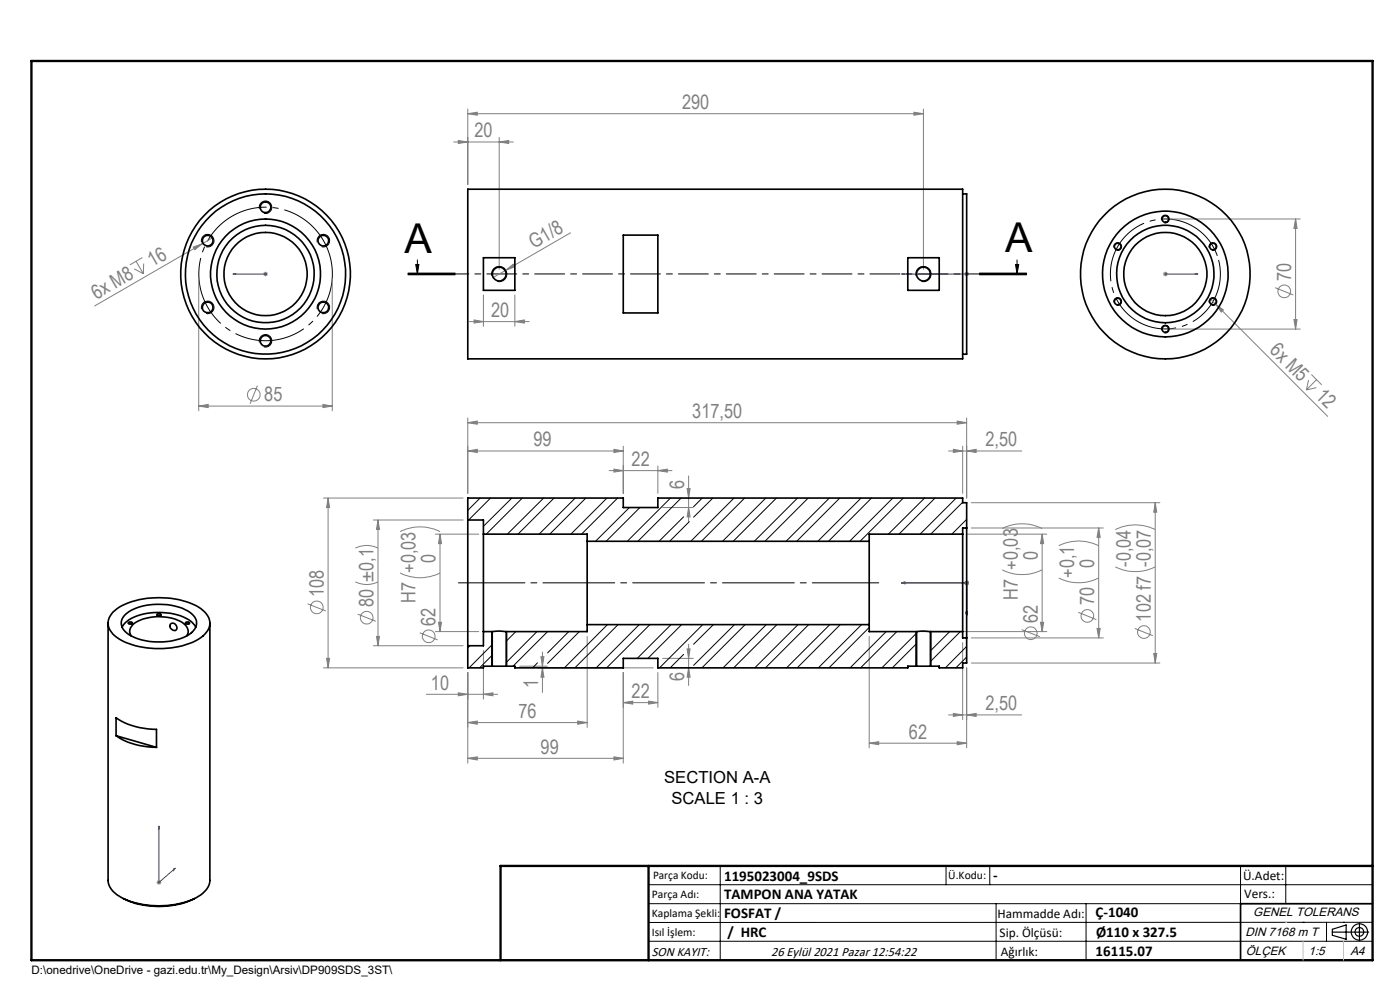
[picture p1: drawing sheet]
<svg xmlns="http://www.w3.org/2000/svg" width="297mm" height="210mm" viewBox="0 0 297 210" stroke-linecap="round" stroke-linejoin="round" font-family="sans-serif">
<g fill="none" stroke="#808080" stroke-width=".21">
<path d="M96.2 30.1h12.7M97.2 29.8l2 .3-2 .3zM99.2 24.1l2-.3v.6zM99.2 23.1v16M99.2 24.1h96.7M105.9 30.1l2-.3v.6zM105.9 29.1v28M193.9 23.8l2 .3-2 .3zM195.9 23.1v34M28.5 57l1.9 1.1M28.9 55.4l1.5 2.7M30.2 54.6l-2.6 1.6"/>
<path d="M30.5 55.9l-.1 2.2M41 52.4l1.9-.7-1.6 1.3zM42.2 59.1v28M42.9 51.7l-22.8 13.2M45.2 50.4l-2.3 1.3M55.8 58.1h1M56 57.8l.7 .7M56.3 57.6v1M56.7 57.8l-.7 .7M70.5 59.1v28M107.3 57.3l1.6-1.3 .3 .6zM107.3 57.3l-2.8 1.6"/>
<path d="M121 49.4l-13.7 7.9M204.6 58.1h1M204.7 57.8l.7 .7M205.1 57.6v1M205.4 57.8l-.7 .7M246.7 58.1h1M246.9 57.8l.7 .7M247.2 57.6v1M247.6 57.8l-.7 .7M248.2 46.5h27.6M274.8 46.5l.4 2h-.7zM274.8 46.5v23.3"/>
<path d="M99.6 68.2h12.7M100.6 67.9l2 .3-2 .3zM102.6 62.6v6.6M109.2 68.2l2-.3v.6zM109.2 62.6v6.6M248.2 69.8h27.6M256.7 63.4l1.2 1.1M257.9 64.5l1.6 1.2-.4 .5zM257.9 64.5l23.8 23.8M270.5 61l3.9 1.6M274.5 67.8h.7l-.4 2zM278.2 79.4l2.2 2.2"/>
<path d="M42.2 86.1l2-.3v.7zM42.2 86.1h28.3M54.6 81.8l-1.5 3.8M68.5 85.8l2 .3-2 .4zM99.2 89.7l2-.4v.7zM99.2 88.6v16.1M99.2 89.7h105.9M99.2 95.7l2-.4v.7zM99.2 95.7h33M129.2 99.8h13.4M130.2 95.3l2 .4-2 .3zM130.2 99.5l2 .3-2 .3z"/>
<path d="M132.2 94.6v10.1M139.6 99.8l2-.3v.6zM139.6 98.8v5.9M201.2 95.7h15.5M202.2 95.3l2 .4-2 .3zM203.1 89.3l2 .4-2 .3zM204.2 94.6v10.1M205.1 95.7l2-.4v.7zM205.1 88.6v17M277.6 80.6l-.5 2.1M279.3 82.2l-2.2 .5M279.3 80.5l-2.2 2.2"/>
<path d="M68.6 105.6h29.6M69.6 105.6v36.1M69.6 105.6l.3 2.1h-.6zM75.4 116.3l.3-.2a5.3 5.3 0 0 1 4.5 .2M79.2 110.3h19M80.2 110.3v26.7M80.2 110.3l.3 2h-.6zM84.9 112.8a9.3 9.3 0 0 1 8.4 0M92.4 113.3h9.2M93.3 113.3v20.7M93.3 113.3l.4 2h-.7zM140.6 107.7h6.5"/>
<path d="M145.8 103.6h.6l-.3 2zM146.1 101v9.7M146.1 107.7l.3 1.9h-.6zM205.2 113.3h16.9M206.1 106.6h40M206.1 112h28M212.6 112.1a9.6 9.6 0 0 1 8.5 0M221.1 113.3v20.7M221.1 113.3l.3 2h-.7zM224.6 115.8a9.3 9.3 0 0 1 8.5 0M233.1 112v23.3M233.1 112l.3 2h-.7z"/>
<path d="M236.6 112.4a9.3 9.3 0 0 1 8.5 0M245.1 106.6v34M245.1 106.6l.3 2h-.6zM65.3 128.1l3.8 1.5M69.3 139.7h.6l-.3 2zM75.4 123.4l.3 .2a5.3 5.3 0 0 0 4.5-.2M75.9 130.3l3.8 1.5M79.2 137h19M79.9 135h.6l-.3 2zM84.9 121.5a9.3 9.3 0 0 0 8.4 0M89 134.2l3.9 1.5M92.4 134h9.2"/>
<path d="M93 132h.7l-.4 2zM102.6 138v10.3M114.8 139.3h.6l-.3 2zM115.1 138.3v8.6M124.6 135v19.3M140.6 139.7h6.5M145.8 137.6h.6l-.3 2.1zM146.1 136.7v8.7M184.4 135v23.6M195.4 134h26.7M204.2 136.3v16.3M204.6 123.6h1"/>
<path d="M204.7 123.3l.7 .7M205.1 123.1v1M205.4 123.3l-.7 .7M206.1 135.3h28M212.6 120.9a9.6 9.6 0 0 0 8.5 0M216.7 133.6l3.9 1.5M220.7 132h.7l-.3 2zM224.6 122.6a9.6 9.6 0 0 0 8.5 0M228.7 129.9l3.9 1.5M232.7 133.3h.7l-.3 2zM236.6 120.3a9.6 9.6 0 0 0 8.5 0M240.7 133.3l3.9 1.6"/>
<path d="M244.8 138.6h.6l-.3 2zM68.6 141.7h29.6M90.5 147.3h15.1M97.2 147l2 .3-2 .3zM99.2 153.3l2-.3v.6zM99.2 142.7v19.2M99.2 153.3h25.4M102.6 147.3l2-.3v.6zM110.2 141.3h5.9M114.1 141.7h24.5M115.1 141.7l.3 1.9h-.6zM122.6 153l2 .3-2 .3z"/>
<path d="M132.2 149l2-.3v.7zM132.2 142.7v19.2M132.2 149h7.4M137.6 148.7l2 .3-2 .4zM139.6 142.7v7.3M146.1 141.7l.3 1.9h-.6zM184.4 157.6l2-.3v.7zM184.4 157.6h20.7M201.2 151.7h15.5M202.2 151.3l2 .4-2 .3zM203.1 157.3l2 .3-2 .4zM205.1 151.7l2-.4v.7z"/>
<path d="M205.1 141.7v16.9M206.1 140.6h40M99.2 160.9l2-.4v.7zM99.2 160.9h33M130.2 160.5l2 .4-2 .3zM33.2 187.2h1M33.4 186.8l.7 .7M33.7 186.7v1M34.1 186.8l-.7 .7"/>
<circle cx="272.5" cy="61.8" r="1.34"/>
<circle cx="53.8" cy="83.7" r="1.34"/>
<circle cx="67.2" cy="128.8" r="1.34"/>
<circle cx="77.8" cy="131" r="1.34"/>
<circle cx="90.9" cy="135" r="1.34"/>
<circle cx="218.7" cy="134.3" r="1.34"/>
<circle cx="230.7" cy="130.7" r="1.34"/>
<circle cx="242.7" cy="134.1" r="1.34"/>
</g>
<g fill="none" stroke="#000" stroke-width=".21">
<path d="M42.8 51.4a1.35 1.35 0 0 1 1.1-1.7 1.35 1.35 0 0 1 1.5 1.5 1.35 1.35 0 0 1-1.7 1.1M46.1 56.5v.1M46.1 59.6v.2M55 44.3a1.33 1.33 0 0 1 1.2-1.7 1.33 1.33 0 0 1 1.4 1.5 1.33 1.33 0 0 1-1.6 1.2M67.3 51.4a1.34 1.34 0 0 1 1.2-1.7 1.34 1.34 0 0 1 1.4 1.5 1.34 1.34 0 0 1-1.6 1.1M86.6 58.3h10zM86.6 58.1h10M86.6 57.9h10M88.2 56.1h.7l-.4 2zM88.5 55.1v3M104.4 58.6a1.62 1.62 0 0 1 1.4-2.1 1.62 1.62 0 0 1 1.7 1.8 1.62 1.62 0 0 1-2 1.4M194.3 58.6a1.62 1.62 0 0 1 1.5-2.1 1.62 1.62 0 0 1 1.7 1.8 1.62 1.62 0 0 1-2 1.4"/>
<path d="M207.8 58.1h10M207.8 57.9h10M207.8 58.3h10M215.4 56.1h.7l-.3 2zM215.8 55.1v3M236.3 52.5a.82 .82 0 0 1 .7-1 .82 .82 0 0 1 .9 .8 .82 .82 0 0 1-1 .8M246.4 46.7a.84 .84 0 0 1 .8-1.1 .84 .84 0 0 1 .9 1 .84 .84 0 0 1-1.1 .7M256.5 52.5a.82 .82 0 0 1 .7-1 .82 .82 0 0 1 .9 .8 .82 .82 0 0 1-1 .8M257.5 56.5v.1M257.5 59.6v.2M42.8 65.6a1.34 1.34 0 0 1 1.1-1.7 1.34 1.34 0 0 1 1.5 1.4 1.34 1.34 0 0 1-1.7 1.2M55 72.6a1.33 1.33 0 0 1 1.2-1.6 1.33 1.33 0 0 1 1.4 1.4 1.33 1.33 0 0 1-1.6 1.2"/>
<path d="M67.3 65.6a1.33 1.33 0 0 1 1.1-1.7 1.33 1.33 0 0 1 1.5 1.4 1.33 1.33 0 0 1-1.6 1.2M236.3 64.2a.83 .83 0 0 1 .7-1.1 .83 .83 0 0 1 .9 .9 .83 .83 0 0 1-1 .8M246.4 70a.83 .83 0 0 1 .7-1 .83 .83 0 0 1 .9 .9 .83 .83 0 0 1-1 .7M256.5 64.2a.83 .83 0 0 1 .7-1.1 .83 .83 0 0 1 .9 .9 .83 .83 0 0 1-1 .8M27.2 132a.46 .46 0 0 1 .5-.2 .46 .46 0 0 1 .4 .5 .46 .46 0 0 1-.5 .2 .46 .46 0 0 1-.4-.5zM33.3 130.3a.52 .52 0 0 1 .5-.2 .52 .52 0 0 1 .4 .4 .51 .51 0 0 1-.5 .2 .51 .51 0 0 1-.4-.4zM39.4 132h.8a.47 .47 0 0 1-.4 .4 .47 .47 0 0 1-.5-.3zM104.3 134v7.3M107.5 134v7.3M194.3 134v7.3M197.5 134v7.3M137.6 187.7h153.6"/>
<path d="M137.6 191.7h153.6M137.6 199.7h153.6M152.8 183.7v20M200.7 183.7v4M210 183.7v4M211.3 191.7v12M230.4 191.7v12M263.2 183.7v20M272.8 183.7v8M276.4 195.6h.1M281.4 195.6v4.1M285 195.6h.1"/>
<path d="M291.2 195.6l-153.6 .1"/>
</g>
<path d="M69.9 54a14.2 14.2 0 0 0-23.7-5.8 14.2 14.2 0 0 0 6.3 23.5 14.2 14.2 0 0 0 17.7-16.7l-.3-1" fill="none" stroke="#000" stroke-width=".21" stroke-dasharray="15.2 1.3 1.3 1.3" stroke-dashoffset="1.2" stroke-linecap="butt"/>
<path d="M258.4 54.7a11.7 11.7 0 0 0-19.5-4.8 11.7 11.7 0 0 0 5.1 19.4 11.7 11.7 0 0 0 14.6-13.7l-.2-.9" fill="none" stroke="#000" stroke-width=".21" stroke-dasharray="15.2 1.3 1.3 1.3" stroke-dashoffset="-.5" stroke-linecap="butt"/>
<g fill="none" stroke="#000" stroke-width=".25">
<path d="M282.6 197.7h7.8M282.6 197.1l3-.9v3l-3-.8zM288.4 195.8v3.8M106.2 203.7h185"/>
<circle cx="288.4" cy="197.7" r="1.74"/>
<circle cx="288.4" cy="197.7" r=".93"/>
</g>
<g fill="none" stroke="#00f" stroke-width=".21">
<path d="M49.4 58.1h6.9M49.4 58.1h.7h-.7M56.2 58.1h.3zM56.3 58.1h.1M191.2 58.1h13.9M191.2 58.1h.7h-.7M204.9 58.1h.3zM205.1 58.1h.1M247.1 58.1h.3zM247.2 58.1h.1M247.2 58.1h6.9M254.1 58.1h-.7h.7"/>
<path d="M191.2 123.6l.7-.1v.3zM191.2 123.6h13.9v7M204.9 129.8h.3l-.1 .8zM33.7 175.2v12l3.5-3M33.7 175.2l.1 .5-.2 .2zM36.8 184.3l.4-.1-.4 .4z"/>
</g>
<path d="M97.3 123.6h89.1" fill="none" stroke="#000" stroke-width=".21" stroke-dasharray="15.2 1.3 1.3 1.3" stroke-dashoffset="1.1"/>
<path d="M217.8 58.1h-131.2" fill="none" stroke="#000" stroke-width=".21" stroke-dasharray="6.3 1.3 1.3 1.3" stroke-dashoffset="3.6"/>
<path d="M291.2 191.7h-28v12" fill="none" stroke="#000" stroke-width=".35"/>
<path d="M6.7 12.9h284.5v190.8h-284.5zM137.6 183.7v20M291.2 183.7h-185v20" fill="none" stroke="#000" stroke-width=".5"/>
<path d="M276.4 199.7v4M285 199.7v4" fill="none" stroke="#c0c0c0" stroke-width=".21"/>
<path d="M272.8 195.6h.1" fill="none" stroke="#c0c0c0" stroke-width=".25"/>
<path d="M215.4 56.1h.7l-.3 2zM88.2 56.1h.7l-.4 2z" fill="#000"/>
<g fill="#808080">
<path d="M42.2 86.1l2-.3v.7zM68.5 85.8l2 .3-2 .4z"/>
<path d="M274.5 67.8h.7l-.4 2zM274.8 46.5l.4 2h-.7z"/>
</g>
<g fill="#00f">
<path d="M253.4 58.1h.7zM247.1 58.1h.3z"/>
<path d="M204.9 129.8l.2 .8 .1-.8zM191.2 123.6l.7 .2v-.3zM204.9 129.8l.2 .8 .1-.8zM191.2 123.6l.7 .2v-.3z"/>
<path d="M36.8 184.3l.4-.1-.4 .4zM33.7 175.2l.1 .5-.2 .2zM204.9 58.1h.3zM191.2 58.1h.7z"/>
<path d="M49.4 58.1h.7zM56.2 58.1h.3z"/>
</g>
<g fill="#808080">
<path d="M107.3 57.3l1.6-1.3 .3 .6z"/>
<path d="M41 52.4l1.9-.7-1.6 1.3z"/>
<path d="M257.9 64.5l1.6 1.2-.4 .5z"/>
<path d="M205.1 95.7l2-.4v.7zM202.2 95.3l2 .4-2 .3zM203.1 89.3l2 .4-2 .3zM99.2 89.7l2-.4v.7zM205.1 151.7l2-.4v.7zM202.2 151.3l2 .4-2 .3zM203.1 157.3l2 .3-2 .4zM184.4 157.6l2-.3v.7zM137.6 148.7l2 .3-2 .4zM132.2 149l2-.3v.7zM130.2 160.5l2 .4-2 .3zM99.2 160.9l2-.4v.7z"/>
<path d="M109.2 68.2l2-.3v.6zM100.6 67.9l2 .3-2 .3z"/>
<path d="M97.2 29.8l2 .3-2 .3zM105.9 30.1l2-.3v.6zM99.2 24.1l2-.3v.6zM193.9 23.8l2 .3-2 .3z"/>
<path d="M244.8 138.6h.6l-.3 2zM245.1 106.6l.3 2h-.6zM146.1 107.7l.3 1.9h-.6zM145.8 103.6h.6l-.3 2zM146.1 141.7l.3 1.9h-.6zM145.8 137.6h.6l-.3 2.1z"/>
<path d="M93.3 113.3l.4 2h-.7zM93 132h.7l-.4 2zM80.2 110.3l.3 2h-.6zM79.9 135h.6l-.3 2zM69.6 105.6l.3 2.1h-.6zM69.3 139.7h.6l-.3 2zM114.8 139.3h.6l-.3 2zM115.1 141.7l.3 1.9h-.6zM221.1 113.3l.3 2h-.7zM220.7 132h.7l-.3 2zM233.1 112l.3 2h-.7zM232.7 133.3h.7l-.3 2z"/>
<path d="M97.2 147l2 .3-2 .3zM102.6 147.3l2-.3v.6zM99.2 153.3l2-.3v.6zM122.6 153l2 .3-2 .3zM99.2 95.7l2-.4v.7zM130.2 95.3l2 .4-2 .3zM130.2 99.5l2 .3-2 .3zM139.6 99.8l2-.3v.6z"/>
</g>
<g fill="none" stroke="#000" stroke-width=".35">
<path d="M99.2 40.1h105v36h-105zM102.6 54.7h6.6v6.9h-6.6zM132.2 49.9h7.4v16.5h-7.4zM192.6 54.7h6.6v6.9h-6.6zM204.2 41.1h.9v34h-.9M99.2 110.3v26.7M99.2 110.3v-4.7h33v2.1h7.4v-2.1h64.6v1h.9v5.4M99.2 110.3h3.4v3M102.6 113.3v20.7M102.6 113.3h22v1.5M124.6 114.8v17.7M124.6 114.8h59.8"/>
<path d="M184.4 114.8v17.7M204.2 113.3v20.7M204.2 113.3h-19.8v1.5M205.1 112v23.3M205.1 112h-.9v1.3M22.9 132.2v54.6a4.7 4.7 0 0 0 3 3.7 18.7 18.7 0 0 0 16.2-.4 4.3 4.3 0 0 0 2.4-3.3v-54.6M24 129.8a14.6 14.6 0 0 1 10.6-3 14.4 14.4 0 0 1 8.5 2.7 3.2 3.2 0 0 1 0 5.4 15.8 15.8 0 0 1-11.1 2.6 13.2 13.2 0 0 1-8-3 3.1 3.1 0 0 1 0-4.7zM25.9 133.1a7.2 7.2 0 0 1 5.8-3.1 12.3 12.3 0 0 1 9 2l.8 1.1M26.6 130.3a12.1 12.1 0 0 1 9.6-1.9 8.1 8.1 0 0 1 5.1 2.5 2.52 2.52 0 0 1-1 3.6 13.8 13.8 0 0 1-13 .1 2.59 2.59 0 0 1-1-3.9zM27.2 132.1a.43 .43 0 0 1 .5-.1 .43 .43 0 0 1 .3 .3l-.6 .1zM27.8 134.9a2 2 0 0 1 1.1-2.9 10.4 10.4 0 0 1 10.1 .3 1.87 1.87 0 0 1 .6 2.6M33.3 130.3a.41 .41 0 0 1 .5-.1 .41 .41 0 0 1 .3 .3 .42 .42 0 0 1-.5 .2 .42 .42 0 0 1-.3-.4z"/>
<path d="M36.2 132.4a.85 .85 0 0 1 1.1 .2 .85 .85 0 0 1-.2 1.2 .97 .97 0 0 1-.9-1.4zM39.4 132.1a.4 .4 0 0 1 .5-.2 .4 .4 0 0 1 .2 .4 .42 .42 0 0 1-.4 .1 .42 .42 0 0 1-.3-.3zM99.2 137v4.7h3.4v-.4h1.8M102.6 134h1.8M102.6 134v3h-3.4M104.4 134h3M104.4 134v7.3M107.4 134v7.3M124.6 132.5v1.5h-17.2M124.6 132.5h59.8M184.4 132.5v1.5h10.1M194.5 134h2.9"/>
<path d="M194.5 134v7.3M197.4 134h6.8M197.4 134v7.3M204.2 134v1.3h.9M205.1 135.3v5.3h-.9v1.1h-5v-.4h-1.8M24.6 156.1a15.1 15.1 0 0 0 8.6 2.4M24.6 156.1v-3.8a15.1 15.1 0 0 0 8.6 2.4v3.8M24.6 156.1l8.6 2.4M104.4 141.3h3M107.4 141.3h1.8v.4h23v-2h7.4v2h53v-.4h1.9M194.5 141.3h2.9M26.1 190.6a17.8 17.8 0 0 0 15.2 0"/>
<circle cx="44.1" cy="51.1" r="1.14"/>
<circle cx="56.3" cy="44" r="1.13"/>
<circle cx="56.3" cy="58.1" r="17"/>
<circle cx="56.3" cy="58.1" r="10.3"/>
<circle cx="56.3" cy="58.1" r="11.7"/>
<circle cx="56.3" cy="58.1" r="18"/>
<circle cx="56.3" cy="58.1" r="8.8"/>
<circle cx="68.6" cy="51" r="1.13"/>
<circle cx="105.9" cy="58.1" r="1.47"/>
<circle cx="195.9" cy="58.1" r="1.48"/>
<circle cx="237.1" cy="52.3" r=".7"/>
<circle cx="247.2" cy="58.1" r="18"/>
<circle cx="247.2" cy="58.1" r="8.8"/>
<circle cx="247.2" cy="58.1" r="10.3"/>
<circle cx="247.2" cy="46.5" r=".7"/>
<circle cx="247.2" cy="58.1" r="13.3"/>
<circle cx="257.3" cy="52.3" r=".69"/>
<circle cx="44.1" cy="65.2" r="1.14"/>
<circle cx="56.3" cy="72.3" r="1.13"/>
<circle cx="68.6" cy="65.2" r="1.13"/>
<circle cx="237.1" cy="64" r=".71"/>
<circle cx="247.2" cy="69.8" r=".7"/>
<circle cx="257.3" cy="64" r=".7"/>
</g>
<g fill="none" stroke="#000" stroke-width=".21">
<path d="M101.8 105.6l-2.6 2.7M104.1 105.6l-4.7 4.7M108.6 105.6l-6 6M110.8 105.6l-7.6 7.7M115.3 105.6l-7.7 7.7M117.5 105.6l-7.6 7.7M122 105.6l-7.6 7.7M124.3 105.6l-7.7 7.7M128.8 105.6l-7.7 7.7M131 105.6l-7.6 7.7M133.5 107.7l-7.2 7.1M135.7 107.7l-7.1 7.1"/>
<path d="M142.2 105.6l-9.1 9.2M144.5 105.6l-9.2 9.2M145 109.6l-5.2 5.2M146.2 110.7l-4.1 4.1M149 105.6l-1.9 1.9M151.2 105.6l-4.1 4.1M155.7 105.6l-9.2 9.2M158 105.6l-9.2 9.2M162.5 105.6l-9.2 9.2M164.7 105.6l-9.2 9.2M169.2 105.6l-9.2 9.2M171.4 105.6l-9.1 9.2"/>
<path d="M175.9 105.6l-9.1 9.2M178.2 105.6l-9.2 9.2M182.7 105.6l-9.2 9.2M184.9 105.6l-9.1 9.2M189.4 105.6l-9.2 9.2M191.6 105.6l-9.1 9.2M196.1 105.6l-7.6 7.7M198.4 105.6l-7.7 7.7M202.8 105.6l-7.6 7.7M204.2 106.5l-6.8 6.8M204.2 113.3h.1M205.1 110.2l-3.2 3.1"/>
<path d="M99.7 137l-.5 .4M102.7 134l-.1 .1M104.4 136.7l-4.9 5M104.4 139l-2.7 2.7M109.4 134l-2 2M113.9 134l-6.5 6.5M116.2 134l-7.4 7.3M120.7 134l-4.5 4.5M122.9 134l-6.7 6.7M128.9 132.5l-9.2 9.2M131.1 132.5l-9.1 9.2M135.6 132.5l-9.1 9.2"/>
<path d="M137.9 132.5l-9.2 9.2M142.3 132.5l-7.1 7.2M144.6 132.5l-7.2 7.2M145 138.8l-2.7 2.8M149.1 132.5l-9.2 9.2M151.3 132.5l-4.2 4.2M155.8 132.5l-8.7 8.6M158.1 132.5l-9.2 9.2M162.6 132.5l-9.2 9.2M164.8 132.5l-9.2 9.2M169.3 132.5l-9.2 9.2M171.6 132.5l-9.2 9.2"/>
<path d="M176 132.5l-9.1 9.2M178.3 132.5l-9.2 9.2M182.8 132.5l-9.2 9.2M184.4 133.1l-8.5 8.6M188 134l-7.7 7.7M190.3 134l-7.7 7.7M194.5 134.3l-7.4 7.4M194.5 136.5l-5.2 5.2M201.5 134l-4.1 4.1M203.7 134l-6.3 6.3M205.1 137.1l-4.5 4.6M205.1 139.4l-2.3 2.3"/>
<path d="M114 140.6l-1 1.1M194.5 141l-.4 .3"/>
</g>
<g font-size="8.7">
<text x="85.8" y="53.6">A</text>
<text x="213.2" y="53.4">A</text>
</g>
<g font-size="4.2" fill="#808080">
<text x="144.7" y="23.2">290</text>
<text x="100.7" y="29.2">20</text>
<text x="113.3" y="52.8" transform="rotate(-30 113.3 52.8)">G1/8</text>
<text x="32.4" y="56.7" transform="rotate(-30 32.4 56.7)">16</text>
<text x="273.9" y="59.6" transform="rotate(-90 273.9 59.6)">70</text>
<text x="20.5" y="63.6" transform="rotate(-30 20.5 63.6)">6x M8</text>
<text x="104.2" y="67.2">20</text>
<text x="269.2" y="74.5" transform="rotate(45 269.2 74.5)">6x M5</text>
<text x="56.1" y="85.2">85</text>
<text x="146.9" y="88.7">317,50</text>
<text x="278.9" y="84.2" transform="rotate(45 278.9 84.2)">12</text>
<text x="113.2" y="94.7">99</text>
<text x="209.1" y="94.7">2,50</text>
<text x="134" y="98.9">22</text>
<text x="145.2" y="103.8" transform="rotate(-90 145.2 103.8)">6</text>
<text x="92.4" y="119.5" transform="rotate(-90 92.4 119.5)">0</text>
<text x="220.1" y="118.8" transform="rotate(-90 220.1 118.8)">0</text>
<text x="227.9" y="122.6" transform="rotate(-90 227.9 122.6)">+0,1</text>
<text x="232.1" y="120.6" transform="rotate(-90 232.1 120.6)">0</text>
<text x="239.9" y="120.2" transform="rotate(-90 239.9 120.2)">-0,04</text>
<text x="68.7" y="126.6" transform="rotate(-90 68.7 126.6)">108</text>
<text x="79.3" y="128.8" transform="rotate(-90 79.3 128.8)">80 ±0,1</text>
<text x="88.2" y="127.9" transform="rotate(-90 88.2 127.9)">H7 +0,03</text>
<text x="215.9" y="127.3" transform="rotate(-90 215.9 127.3)">H7 +0,03</text>
<text x="232.1" y="128.4" transform="rotate(-90 232.1 128.4)">70</text>
<text x="244.1" y="131.8" transform="rotate(-90 244.1 131.8)">102 f7 -0,07</text>
<text x="92.4" y="132.7" transform="rotate(-90 92.4 132.7)">62</text>
<text x="220.1" y="132.1" transform="rotate(-90 220.1 132.1)">62</text>
<text x="91.4" y="146.3">10</text>
<text x="114.2" y="145.9" transform="rotate(-90 114.2 145.9)">1</text>
<text x="134" y="148.1">22</text>
<text x="145.2" y="144.4" transform="rotate(-90 145.2 144.4)">6</text>
<text x="110" y="152.3">76</text>
<text x="209.1" y="150.7">2,50</text>
<text x="114.7" y="159.9">99</text>
<text x="192.8" y="156.7">62</text>
</g>
<g font-size="3.5">
<text x="140.9" y="166.1">SECTION A-A</text>
<text x="142.5" y="170.6">SCALE 1 : 3</text>
</g>
<g font-size="3.2">
<text x="153.6" y="186.8">1195023004_9SDS</text>
<text x="153.6" y="190.8">TAMPON ANA YATAK</text>
<text x="210.7" y="186.6">-</text>
<text x="153.6" y="194.8">FOSFAT /</text>
<text x="232.4" y="194.5">Ç-1040</text>
<text x="154.3" y="198.8">/ HRC</text>
<text x="232.4" y="202.8">16115.07</text>
<text x="232.5" y="198.8">Ø110 x 327.5</text>
</g>
<g font-size="2.8">
<text x="263.7" y="186.7">Ü.Adet:</text>
<text x="263.9" y="190.5">Vers.:</text>
<text x="211.6" y="194.8">Hammadde Adı:</text>
<text x="138.3" y="202.8">SON KAYIT:</text>
<text x="163.6" y="202.8">26 Eylül 2021 Pazar 12:54:22</text>
<text x="212.1" y="198.7">Sip. Ölçüsü:</text>
<text x="212.3" y="202.7">Ağırlık:</text>
</g>
<g font-size="2.6">
<text x="265.9" y="194.4">GENEL TOLERANS</text>
<text x="264.2" y="198.5">DIN 7168 m T</text>
<text x="264.3" y="202.6">ÖLÇEK</text>
<text x="277.6" y="202.6">1:5</text>
<text x="286.5" y="202.6">A4</text>
</g>
<g font-size="2.5">
<text x="138.3" y="190.5">Parça Adı:</text>
<text x="138.5" y="186.5">Parça Kodu:</text>
<text x="201.2" y="186.5">Ü.Kodu:</text>
<text x="138.3" y="194.5">Kaplama Şekli:</text>
<text x="138.3" y="198.6">Isıl İşlem:</text>
<text x="6.7" y="206.7">D:\onedrive\OneDrive - gazi.edu.tr\My_Design\Arsiv\DP909SDS_3ST\</text>
</g>
</svg>
